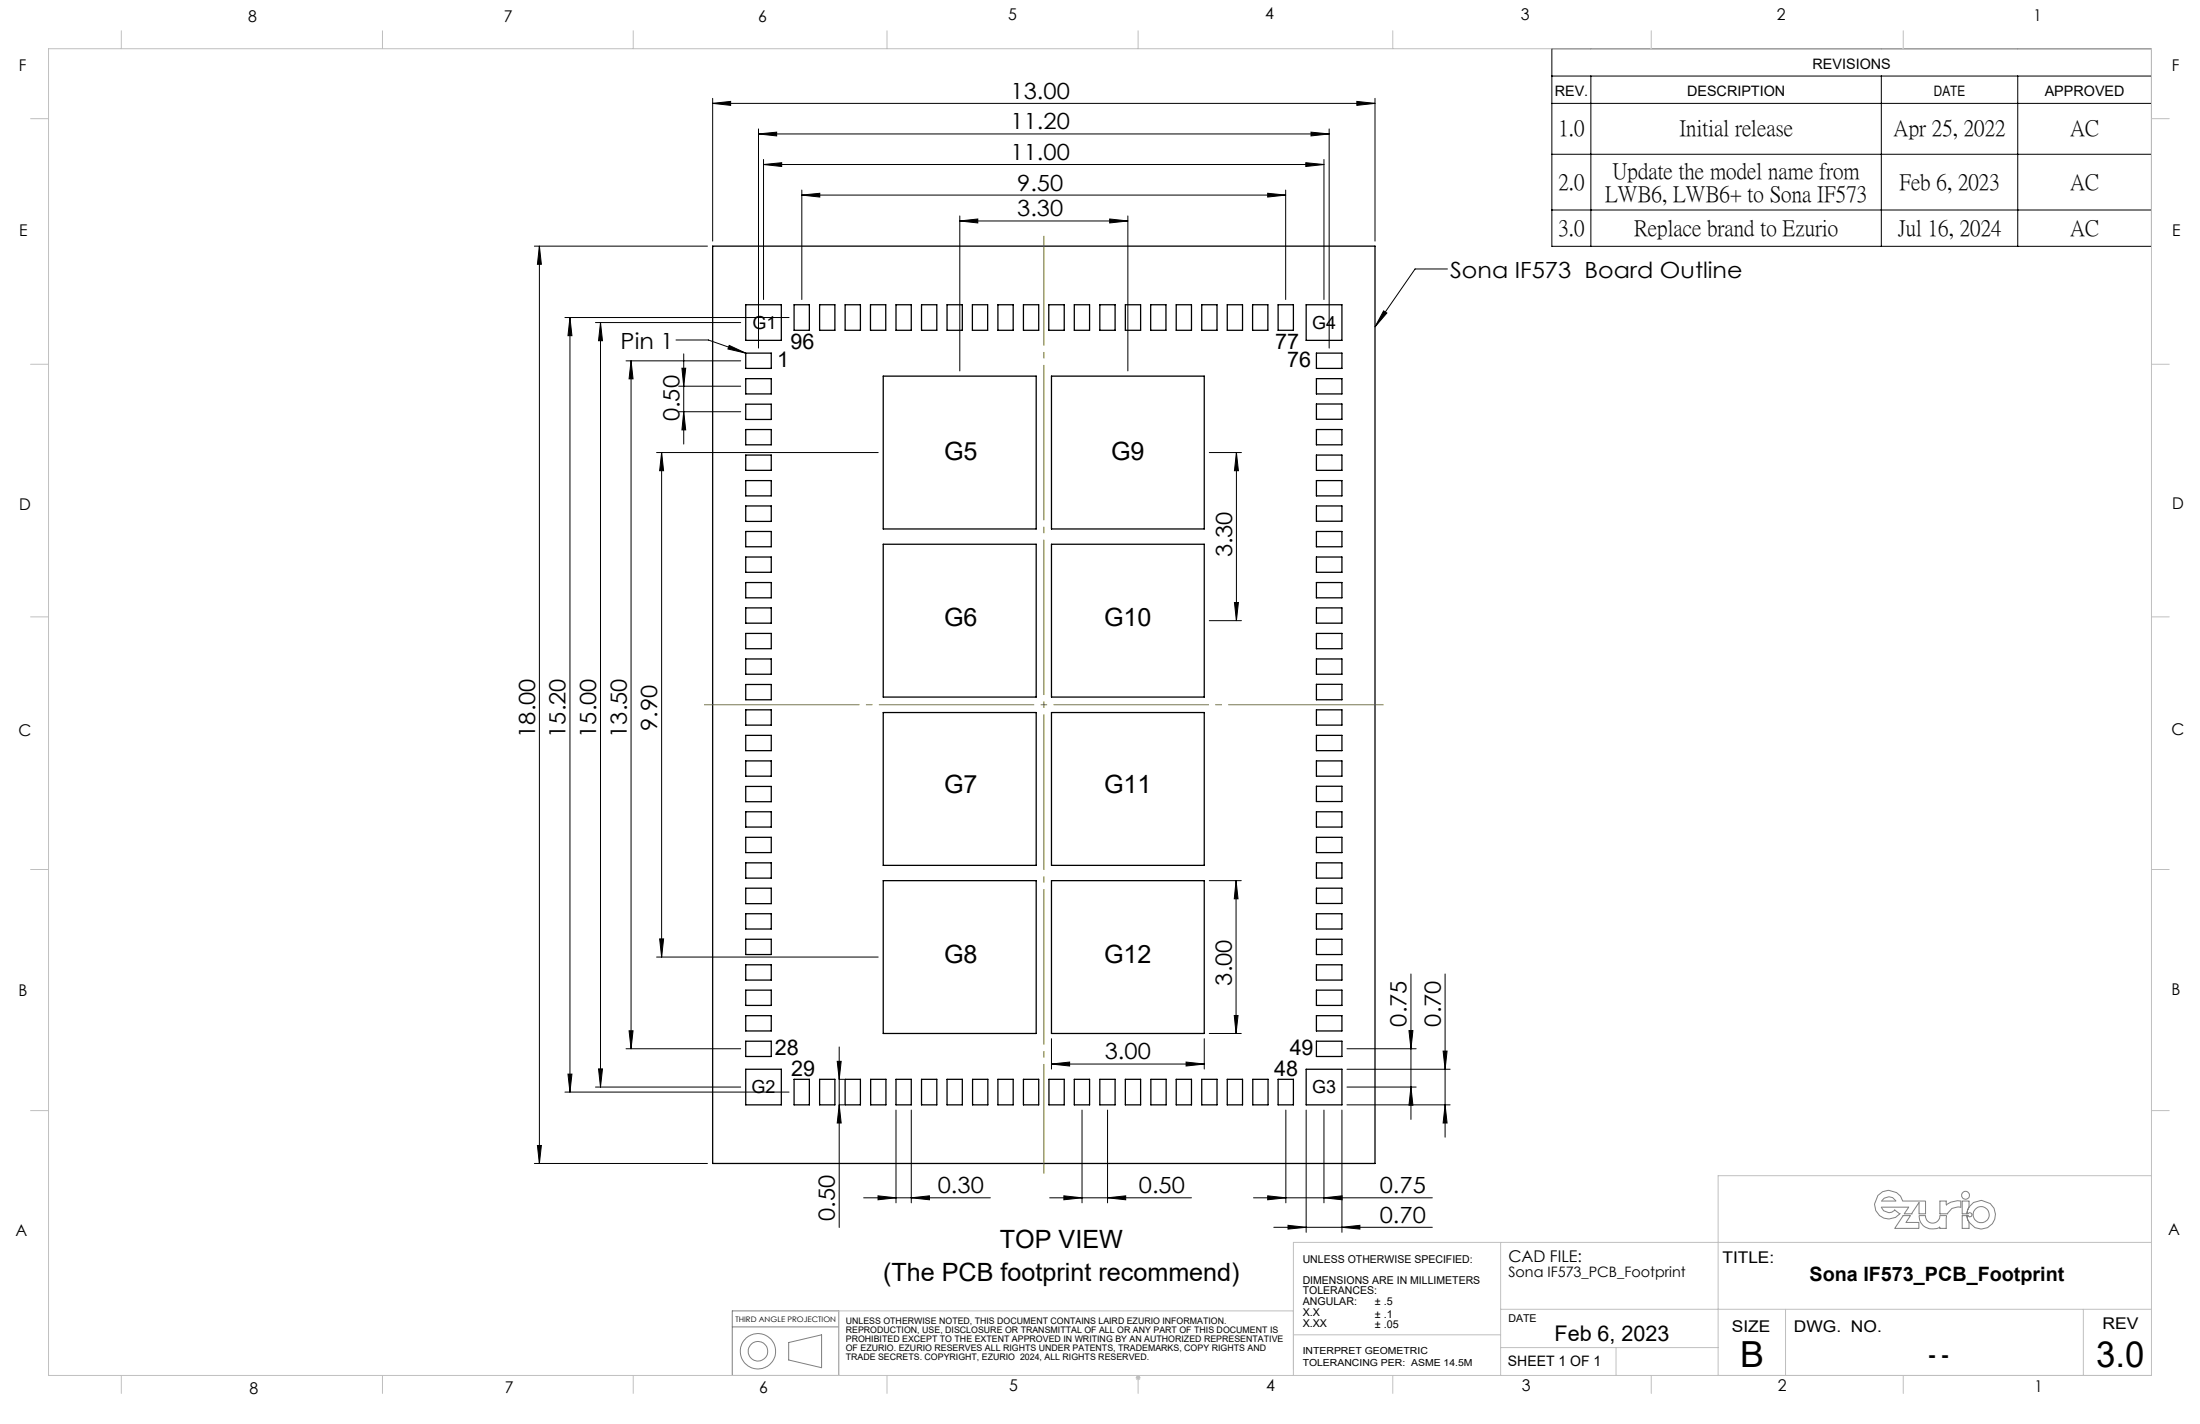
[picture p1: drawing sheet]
<svg xmlns="http://www.w3.org/2000/svg" width="432mm" height="279mm" viewBox="0 0 432 279" stroke-linecap="round" stroke-linejoin="round" font-family="sans-serif">
<g fill="none" stroke="#000" stroke-width=".25">
<path d="M139.9 48.3h130v180h-130zM146.4 59.8h7v7h-7zM155.9 59.8h3v5h-3zM160.9 59.8h3v5h-3zM165.9 59.8h3v5h-3zM170.9 59.8h2.9v5h-2.9zM175.9 59.8h3v5h-3zM180.9 59.8h3v5h-3zM185.9 59.8h3v5h-3zM190.9 59.8h3v5h-3zM195.9 59.8h3v5h-3zM200.9 59.8h3v5h-3z"/>
<path d="M205.8 59.8h3.1v5h-3.1zM210.9 59.8h3v5h-3zM215.9 59.8h3v5h-3zM220.9 59.8h3v5h-3zM225.8 59.8h3v5h-3zM230.9 59.8h3v5h-3zM235.9 59.8h3v5h-3zM240.9 59.8h3v5h-3zM245.9 59.8h2.9v5h-2.9zM250.9 59.8h3v5h-3zM256.4 59.8h7v7h-7zM146.4 69.3h5v3h-5z"/>
<path d="M146.4 74.3h5v3h-5zM146.4 79.3h5v3h-5zM173.4 73.8h30v30h-30zM206.4 73.8h30v30h-30zM258.4 69.3h5v3h-5zM258.4 74.3h5v3h-5zM258.4 79.3h5v3h-5zM146.4 84.3h5v3h-5zM146.4 89.3h5v3h-5zM146.4 94.3h5v3h-5zM146.4 99.3h5v3h-5zM258.4 84.3h5v3h-5z"/>
<path d="M258.4 89.3h5v3h-5zM258.4 94.3h5v3h-5zM258.4 99.3h5v3h-5zM146.4 104.3h5v3h-5zM146.4 109.3h5v3h-5zM146.4 114.3h5v3h-5zM146.4 119.3h5v3h-5zM173.4 106.8h30v30h-30zM206.4 106.8h30v30h-30zM258.4 104.3h5v3h-5zM258.4 109.3h5v3h-5zM258.4 114.3h5v3h-5z"/>
<path d="M258.4 119.3h5v3h-5zM146.4 124.3h5v3h-5zM146.4 129.3h5v3h-5zM146.4 134.3h5v3h-5zM146.4 139.3h5v3h-5zM173.4 139.8h30v30h-30zM206.4 139.8h30v30h-30zM258.4 124.3h5v3h-5zM258.4 129.3h5v3h-5zM258.4 134.3h5v3h-5zM258.4 139.3h5v3h-5zM146.4 144.3h5v3h-5z"/>
<path d="M146.4 149.3h5v3h-5zM146.4 154.3h5v3h-5zM146.4 159.3h5v3h-5zM258.4 144.3h5v3h-5zM258.4 149.3h5v3h-5zM258.4 154.3h5v3h-5zM258.4 159.3h5v3h-5zM146.4 164.3h5v3h-5zM146.4 169.3h5v3h-5zM146.4 174.3h5v3h-5zM146.4 179.3h5v3h-5zM173.4 172.8h30v30h-30z"/>
<path d="M206.4 172.8h30v30h-30zM258.4 164.3h5v3h-5zM258.4 169.3h5v3h-5zM258.4 174.3h5v3h-5zM258.4 179.3h5v3h-5zM146.4 184.3h5v3h-5zM146.4 189.3h5v3h-5zM146.4 194.3h5v3h-5zM146.4 199.3h5v3h-5zM258.4 184.3h5v3h-5zM258.4 189.3h5v3h-5zM258.4 194.3h5v3h-5z"/>
<path d="M258.4 199.3h5v3h-5zM146.4 204.3h5v3h-5zM146.4 209.8h7v7h-7zM155.9 211.8h3v5h-3zM160.9 211.8h3v5h-3zM165.9 211.8h3v5h-3zM170.9 211.8h3v5h-3zM175.9 211.8h3v5h-3zM180.9 211.8h3v5h-3zM185.9 211.8h3v5h-3zM190.9 211.8h3v5h-3zM195.9 211.8h3v5h-3z"/>
<path d="M200.9 211.8h3v5h-3zM205.9 211.8h3v5h-3zM210.9 211.8h3v5h-3zM215.9 211.8h3v5h-3zM220.9 211.8h3v5h-3zM225.9 211.8h3v5h-3zM230.9 211.8h3v5h-3zM235.9 211.8h3v5h-3zM240.9 211.8h3v5h-3zM245.9 211.8h3v5h-3zM250.9 211.8h3v5h-3zM256.4 209.8h7v7h-7z"/>
<path d="M258.4 204.3h5v3h-5z"/>
</g>
<g fill="none" stroke="#000" stroke-width=".2">
<path d="M139.9 19.3v28M266.3 19.9l3.6 .4-3.6 .4zM269.9 19.3v28M304.6 9.6h117.7v38.7h-117.7zM304.6 14.9h117.7M312.2 14.9v33.4M369.3 14.9v33.4M396 14.9v33.4M139.9 20.3l3.5-.4v.8zM139.9 20.3h130M148.9 26.3l3.5-.4v.8zM148.9 25.3v43"/>
<path d="M148.9 26.3h112M149.9 32.3l3.5-.4v.8zM149.9 31.3v27.5M149.9 32.3h110M157.4 38.3l3.5-.4v.8zM157.4 37.3v21.5M157.4 38.3h94.9M248.8 37.9l3.5 .4-3.5 .4zM252.3 37.3v21.5M256.3 31.9l3.6 .4-3.6 .4zM257.3 25.9l3.6 .4-3.6 .4zM259.9 31.3v27.5"/>
<path d="M260.9 25.3v43M304.6 20.3h117.7M304.6 30.3h117.7M104.9 48.3h34M105.9 48.3l.4 3.6h-.8zM105.9 48.3v180M188.4 43.4l3.5-.4v.7zM188.4 42.4v30.4M188.4 43.4h33M217.8 43l3.6 .4-3.6 .3zM221.4 42.4v30.4M284.1 52.8h-6.4l-7.8 11.3"/>
<path d="M304.6 41.2h117.7M110.9 62.3h44M111.9 62.3v152M111.9 62.3l.4 3.6h-.8zM116.9 63.3h28.5M117.9 63.3v150M117.9 63.3l.4 3.6h-.8zM122.9 70.8h22.5M123.9 70.8v135M123.9 70.8l.3 3.5h-.7zM132.7 66.7h6.3l7.4 2.6M133.2 75.8h12.2"/>
<path d="M133.8 72.2h.8l-.4 3.6zM134.2 69.4v17.7M143.1 67.8l3.3 1.5-3.5-.8zM271.6 61l.6 .4-2.3 2.7zM128.9 88.8h43.5M129.9 88.8l.3 3.6h-.7zM129.9 88.8v99M133.2 80.8h12.2M134.2 80.8l.4 3.5h-.8zM237.3 88.8h6.4M242.7 88.8l.4 3.6h-.8zM242.7 88.8v33"/>
<path d="M242.3 118.2h.8l-.4 3.6zM237.3 121.8h6.4M237.3 172.8h6.3M242.6 172.8l.4 3.6h-.7zM242.6 172.8v30M128.9 187.8h43.5M129.5 184.2h.7l-.3 3.6zM242.3 199.2h.7l-.4 3.6zM276.9 191.1v28.5M283.6 191.1v32M110.9 214.3h44M111.5 210.7h.8l-.4 3.6z"/>
<path d="M116.9 213.3h28.5M117.5 209.7h.8l-.4 3.6zM122.9 205.8h22.5M123.5 202.2h.7l-.3 3.6zM164.3 208.2h.8l-.4 3.6zM164.7 216.8l.4 3.5h-.8zM164.7 205.4v35.4M164.9 216.8h.8M164.9 211.8h.8M175.9 217.8v18.2M178.9 217.8v18.2M206.4 208.8l3.5-.4v.8z"/>
<path d="M206.4 203.8v6M206.4 208.8h30M212.4 217.8v18.2M217.4 217.8v18.2M232.8 208.4l3.6 .4-3.6 .4zM236.4 203.8v6M237.3 202.8h6.3M252.4 217.8v18.2M256.4 217.8v24M259.9 217.8v18.2M263.4 217.8v24M264.4 216.8h20.2"/>
<path d="M264.4 209.8h20.2M264.4 213.3h13.6M264.4 205.8h13.6M276.5 202.2h.8l-.4 3.6zM276.9 213.3l.4 3.6h-.8zM283.2 206.2h.8l-.4 3.6zM283.6 216.8l.4 3.5h-.8zM104.9 228.3h34M105.5 224.8h.8l-.4 3.5zM169.5 235h24.9M172.3 234.6l3.6 .4-3.6 .4zM178.9 235l3.5-.4v.8z"/>
<path d="M206 235h27.9M208.8 234.6l3.6 .4-3.6 .4zM217.4 235l3.5-.4v.8zM246 235h35.1M248.8 234.6l3.6 .4-3.6 .4zM259.9 235l3.5-.4v.8zM250 240.8h31.1M252.8 240.4l3.6 .4-3.6 .4zM263.4 240.8l3.5-.4v.8z"/>
</g>
<g fill="none" stroke="#808080" stroke-width=".2">
<path d="M369.8 235.1l.9-.3 .8 .2 .6 .7h-2.8zM372.9 238.2h.1M372.9 238.2l-1-.8-.6 .4-.6 .1-1-.3-.4-.7h5.3l-.8 1.3h1.4M373.5 238.5h1.4l-.8 1.4h2.5v1.1h-4.7zM375.2 238.2h.1M375.2 238.2l1.5-2.2v2.2h1.2v-2.5h-4.4a2.8 2.8 0 0 0-4.9-1.1l-.7 1.7a2.81 2.81 0 0 0 1.8 2.7 2.81 2.81 0 0 0 3.2-.8M376.7 238.5h1.2a1.43 1.43 0 0 0 1.4 1.5 1.43 1.43 0 0 0 1.5-1.5h1.3l-.1 2.5h-1.2v-.2a2.75 2.75 0 0 1-4.1-2.3zM380.8 238.2h.1M380.8 238.2v-2.5h1.2v.7a3.5 3.5 0 0 1 2.8-.7v1.2l-.6-.1-1.1 .3-.9 1.1M380.8 238.2h1.4M382.2 238.2h.1M385.1 238.2h.1"/>
<path d="M385.1 238.2h1.2l.4-.3 .4 .4-.2 .4-.3 .1-.3-.3h-1.2v2.5h1.4v-1.2M386 238.5l.5 1.3-.3-.5zM386.5 236.8l-.5 1.4 .2-.8zM386.5 236.8l.8-.9 1.6-.4 1.7 .6a2.81 2.81 0 0 1 .1 4.3 2.81 2.81 0 0 1-4.2-.6M386.5 236.8l-.1-1.1h-1.3v2.5M143.7 257.2h20.9v12.7h-20.9zM143.7 260.3h20.9M154.8 263.4l6.5-1.5v6.5l-6.5-1.6z"/>
<circle cx="385.8" cy="234.5" r=".77"/>
<circle cx="388.8" cy="238.3" r="1.57"/>
<circle cx="148.8" cy="265.1" r="3.5"/>
<circle cx="148.8" cy="265.1" r="1.91"/>
</g>
<g fill="none" stroke="#c0c0c0" stroke-width=".2">
<path d="M9.5 9.6h412.8v260.3h-412.8zM23.8 6v3.6M75.1 6v3.6M124.3 6v3.6M174.1 6v3.6M223.4 6v3.6M273.4 6v3.6M324.1 6v3.6M373.6 6v3.6M6 23.3h3.5M422.3 23.3h3.5M6 71.5h3.5"/>
<path d="M422.3 71.5h3.5M6 121h3.5M422.3 121h3.5M6 170.6h3.5M422.3 170.6h3.5M6 217.9h3.5M422.3 217.9h3.5M422.3 230.7h-85.1v39.2M253.9 257.2h-89.3v12.7M294.5 243.8v26.1M294.5 256.9h127.8M350.4 256.9v13"/>
<path d="M408.9 256.9v13M422.3 243.8h-168.4v26.1M23.8 269.9v3.5M75.1 269.9v3.5M124.3 269.9v3.5M174.1 269.9v3.5M222.9 270.3h1M223 270l.7 .7M223.1 270.3l.3-.4 .3 .4M223.4 269.8v3.6M223.7 270l-.7 .7M253.9 261.9h40.6"/>
<path d="M273.4 269.9v3.5M294.5 264.4h42.7M317.2 264.4v5.5M324.1 269.9v3.5M373.6 269.9v3.5"/>
</g>
<path d="M204.9 46.3v184" fill="none" stroke="#808000" stroke-width=".2" stroke-dasharray="30.5 1.3 1.3 1.3" stroke-dashoffset="9" stroke-linecap="butt"/>
<path d="M271.9 138.3h-134" fill="none" stroke="#808000" stroke-width=".2" stroke-dasharray="30.5 1.3 1.3 1.3" stroke-dashoffset="-.3" stroke-linecap="butt"/>
<g fill="#000">
<path d="M139.9 20.3l3.5-.4v.8zM266.3 19.9l3.6 .4-3.6 .4zM206.4 208.8l3.5-.4v.8zM232.8 208.4l3.6 .4-3.6 .4zM252.8 240.4l3.6 .4-3.6 .4zM263.4 240.8l3.5-.4v.8zM172.3 234.6l3.6 .4-3.6 .4zM178.9 235l3.5-.4v.8zM271.6 61l.6 .4-2.3 2.7zM143.1 67.8l3.3 1.5-3.5-.8z"/>
<path d="M149.9 32.3l3.5-.4v.8zM256.3 31.9l3.6 .4-3.6 .4zM157.4 38.3l3.5-.4v.8zM248.8 37.9l3.5 .4-3.5 .4zM188.4 43.4l3.5-.4v.7zM217.8 43l3.6 .4-3.6 .3zM208.8 234.6l3.6 .4-3.6 .4zM217.4 235l3.5-.4v.8zM148.9 26.3l3.5-.4v.8zM257.3 25.9l3.6 .4-3.6 .4z"/>
<path d="M111.9 62.3l.4 3.6h-.8zM111.5 210.7h.8l-.4 3.6z"/>
<path d="M117.9 63.3l.4 3.6h-.8zM117.5 209.7h.8l-.4 3.6zM123.9 70.8l.3 3.5h-.7zM123.5 202.2h.7l-.3 3.6zM242.7 88.8l.4 3.6h-.8zM242.3 118.2h.8l-.4 3.6zM133.8 72.2h.8l-.4 3.6zM134.2 80.8l.4 3.5h-.8z"/>
<path d="M129.9 88.8l.3 3.6h-.7zM129.5 184.2h.7l-.3 3.6z"/>
<path d="M276.9 213.3l.4 3.6h-.8zM276.5 202.2h.8l-.4 3.6z"/>
<path d="M105.5 224.8h.8l-.4 3.5zM105.9 48.3l.4 3.6h-.8zM242.3 199.2h.7l-.4 3.6zM242.6 172.8l.4 3.6h-.7zM283.6 216.8l.4 3.5h-.8zM283.2 206.2h.8l-.4 3.6zM164.7 216.8l.4 3.5h-.8zM164.3 208.2h.8l-.4 3.6z"/>
<path d="M259.9 235l3.5-.4v.8zM248.8 234.6l3.6 .4-3.6 .4z"/>
</g>
<g font-size="7.1">
<text x="341.5" y="268.1">B</text>
<text x="411.4" y="268.1">3.0</text>
</g>
<g font-size="4.9">
<text x="185.3" y="90.3">G5</text>
<text x="218.1" y="90.3">G9</text>
<text x="185.3" y="122.8">G6</text>
<text x="216.7" y="122.8">G10</text>
<text x="185.3" y="155.6">G7</text>
<text x="216.7" y="155.6">G11</text>
<text x="185.3" y="188.9">G8</text>
<text x="216.7" y="188.9">G12</text>
<text x="196.3" y="244.8">TOP VIEW</text>
<text x="173.3" y="251.3">(The PCB footprint recommend)</text>
</g>
<g font-size="4.4">
<text x="198.3" y="19.4">13.00</text>
<text x="198.3" y="25.4">11.20</text>
<text x="305.9" y="26.6">1.0</text>
<text x="329.6" y="26.6">Initial release</text>
<text x="371.7" y="26.6">Apr 25, 2022</text>
<text x="406.3" y="26.6">AC</text>
<text x="198.3" y="31.4">11.00</text>
<text x="316.5" y="34.9">Update the model name from</text>
<text x="199.6" y="37.4">9.50</text>
<text x="305.9" y="37">2.0</text>
<text x="315" y="39.4">LWB6, LWB6+ to Sona IF573</text>
<text x="372.8" y="37">Feb 6, 2023</text>
<text x="406.3" y="37">AC</text>
<text x="199.6" y="42.5">3.30</text>
<text x="305.9" y="46.1">3.0</text>
<text x="320.7" y="46.1">Replace brand to Ezurio</text>
<text x="372.5" y="46.1">Jul 16, 2024</text>
<text x="406.3" y="46.1">AC</text>
<text x="284.6" y="54.6">Sona IF573 Board Outline</text>
<text x="121.8" y="68.5">Pin 1</text>
<text x="133.4" y="82.7" transform="rotate(-90 133.4 82.7)">0.50</text>
<text x="241.8" y="109.4" transform="rotate(-90 241.8 109.4)">3.30</text>
<text x="129" y="143.5" transform="rotate(-90 129 143.5)">9.90</text>
<text x="105" y="144.8" transform="rotate(-90 105 144.8)">18.00</text>
<text x="111" y="144.8" transform="rotate(-90 111 144.8)">15.20</text>
<text x="117" y="144.8" transform="rotate(-90 117 144.8)">15.00</text>
<text x="123" y="144.8" transform="rotate(-90 123 144.8)">13.50</text>
<text x="241.8" y="193.4" transform="rotate(-90 241.8 193.4)">3.00</text>
<text x="276.1" y="201.4" transform="rotate(-90 276.1 201.4)">0.75</text>
<text x="282.8" y="201.4" transform="rotate(-90 282.8 201.4)">0.70</text>
<text x="216.8" y="207.9">3.00</text>
<text x="163.8" y="239.5" transform="rotate(-90 163.8 239.5)">0.50</text>
<text x="184.1" y="234.1">0.30</text>
<text x="223.5" y="234.1">0.50</text>
<text x="270.8" y="239.9">0.70</text>
<text x="270.8" y="234.1">0.75</text>
</g>
<g font-size="4.2">
<text x="152.6" y="72">1</text>
<text x="155.2" y="68.4">96</text>
<text x="250.3" y="68.4">77</text>
<text x="252.6" y="72">76</text>
<text x="152.1" y="207">28</text>
<text x="253.1" y="207">49</text>
<text x="155.3" y="211">29</text>
<text x="250.1" y="211">48</text>
<text x="305.1" y="263.1">Feb 6, 2023</text>
<text x="378.5" y="267.2">- -</text>
</g>
<text font-size="3.9" x="355.2" y="251.3">Sona IF573_PCB_Footprint</text>
<g font-size="3.5">
<text x="147.7" y="64.5">G1</text>
<text x="257.6" y="64.5">G4</text>
<text x="147.5" y="214.5">G2</text>
<text x="257.6" y="214.5">G3</text>
</g>
<g font-size="3.2">
<text x="48.7" y="4.4">8</text>
<text x="98.9" y="4.3">7</text>
<text x="148.8" y="4.3">6</text>
<text x="197.9" y="3.9">5</text>
<text x="248.3" y="3.8">4</text>
<text x="298.5" y="3.8">3</text>
<text x="348.8" y="3.8">2</text>
<text x="399.1" y="4.1">1</text>
<text x="3.7" y="14">F</text>
<text x="426.2" y="13.9">F</text>
<text x="3.8" y="46.4">E</text>
<text x="426.3" y="46.3">E</text>
<text x="3.8" y="100">D</text>
<text x="426.3" y="99.9">D</text>
<text x="3.7" y="144.3">C</text>
<text x="426.2" y="144.2">C</text>
<text x="3.6" y="195.4">B</text>
<text x="426.2" y="195.3">B</text>
<text x="3" y="242.4">A</text>
<text x="425.6" y="242.3">A</text>
<text x="296" y="247.7">CAD FILE:</text>
<text x="338.1" y="247.8">TITLE:</text>
<text x="339.9" y="261.3">SIZE</text>
<text x="352.1" y="261.3">DWG. NO.</text>
<text x="412.6" y="260.8">REV</text>
<text x="48.9" y="273.4">8</text>
<text x="99.1" y="273.3">7</text>
<text x="149" y="273.4">6</text>
<text x="198.1" y="272.9">5</text>
<text x="248.5" y="272.8">4</text>
<text x="298.7" y="272.9">3</text>
<text x="348.9" y="272.9">2</text>
<text x="399.3" y="273.2">1</text>
</g>
<g font-size="2.8">
<text x="355.8" y="13.4">REVISIONS</text>
<text x="305.1" y="18.8">REV.</text>
<text x="331.1" y="18.8">DESCRIPTION</text>
<text x="379.6" y="18.8">DATE</text>
<text x="401.3" y="18.8">APPROVED</text>
<text x="296" y="250.5">Sona IF573_PCB_Footprint</text>
<text x="296" y="268.1">SHEET 1 OF 1</text>
</g>
<g font-size="2.1">
<text x="255.7" y="247.7">UNLESS OTHERWISE SPECIFIED:</text>
<text x="255.7" y="251.9">DIMENSIONS ARE IN MILLIMETERS</text>
<text x="255.7" y="254">TOLERANCES:</text>
<text x="255.7" y="256.1">ANGULAR:</text>
<text x="269.8" y="256.1">± .5</text>
<text x="255.7" y="258.2">X.X</text>
<text x="255.7" y="260.3">X.XX</text>
<text x="269.8" y="258.5">± .1</text>
<text x="269.9" y="260.6">± .05</text>
<text x="296" y="259.4">DATE</text>
</g>
<g font-size="1.9">
<text x="255.7" y="265.6">INTERPRET GEOMETRIC</text>
<text x="255.7" y="268.1">TOLERANCING PER: ASME 14.5M</text>
</g>
<g font-size="1.8">
<text x="166" y="259.7">UNLESS OTHERWISE NOTED, THIS DOCUMENT CONTAINS LAIRD EZURIO INFORMATION.</text>
<text x="166" y="261.5">REPRODUCTION, USE, DISCLOSURE OR TRANSMITTAL OF ALL OR ANY PART OF THIS DOCUMENT IS</text>
<text x="166" y="263.2">PROHIBITED EXCEPT TO THE EXTENT APPROVED IN WRITING BY AN AUTHORIZED REPRESENTATIVE</text>
<text x="166" y="265">OF EZURIO. EZURIO RESERVES ALL RIGHTS UNDER PATENTS, TRADEMARKS, COPY RIGHTS AND</text>
<text x="166" y="266.8">TRADE SECRETS. COPYRIGHT, EZURIO 2024, ALL RIGHTS RESERVED.</text>
</g>
<text font-size="1.5" x="144.3" y="259.4">THIRD ANGLE PROJECTION</text>
</svg>
